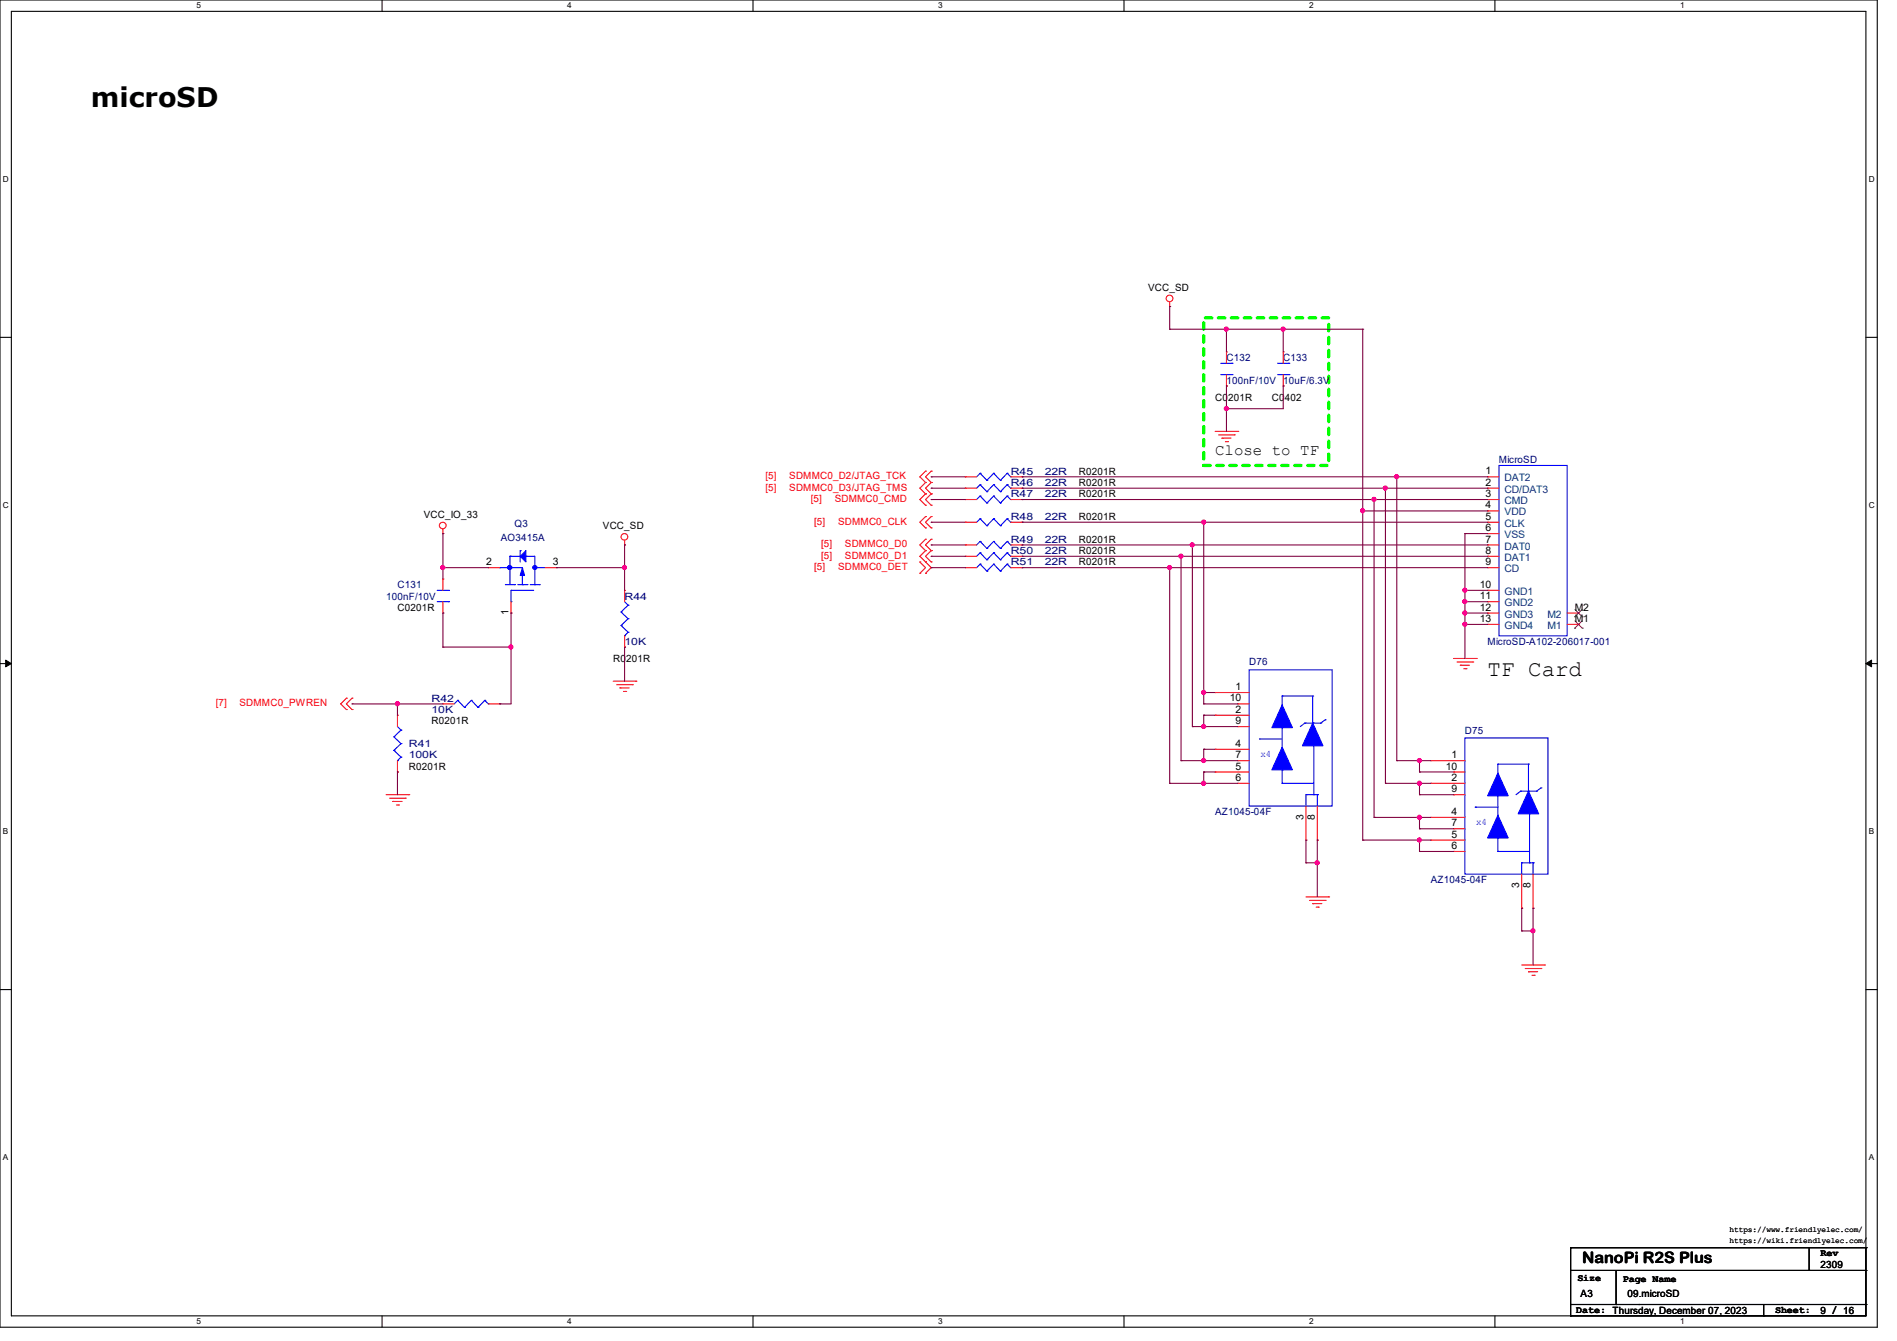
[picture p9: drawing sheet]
<svg xmlns="http://www.w3.org/2000/svg" width="297mm" height="210mm" viewBox="0 0 297 210" stroke-linecap="round" stroke-linejoin="round" font-family="sans-serif">
<path d="M0 0h293.9v207.9h-293.9zM1.8 1.8h290.3v204.3h-290.3z" fill="none" stroke="#000" stroke-width=".17"/>
<g fill="#fff">
<path d="M30.8 .2h.7v1.4h-.7z"/>
<path d="M30.8 206.2h.7v1.4h-.7z"/>
</g>
<path d="M59.8 0v1.8M59.8 206.1v1.8" fill="none" stroke="#000" stroke-width=".17"/>
<g fill="#fff">
<path d="M88.8 .2h.7v1.4h-.7z"/>
<path d="M88.8 206.2h.7v1.4h-.7z"/>
</g>
<path d="M117.9 0v1.8M117.9 206.1v1.8" fill="none" stroke="#000" stroke-width=".17"/>
<g fill="#fff">
<path d="M146.9 .2h.7v1.4h-.7z"/>
<path d="M146.9 206.2h.7v1.4h-.7z"/>
</g>
<path d="M176 0v1.8M176 206.1v1.8" fill="none" stroke="#000" stroke-width=".17"/>
<g fill="#fff">
<path d="M205 .2h.7v1.4h-.7z"/>
<path d="M205 206.2h.7v1.4h-.7z"/>
</g>
<path d="M234.1 0v1.8M234.1 206.1v1.8" fill="none" stroke="#000" stroke-width=".17"/>
<g fill="#fff">
<path d="M263.1 .2h.6v1.4h-.6z"/>
<path d="M263.1 206.2h.6v1.4h-.6z"/>
<path d="M.5 27.3h.9v1.4h-.9z"/>
<path d="M292.6 27.3h.9v1.4h-.9z"/>
<path d="M.5 78.4h.9v1.4h-.9z"/>
<path d="M292.6 78.4h.9v1.4h-.9z"/>
</g>
<path d="M0 52.8h1.8M292.1 52.8h1.8" fill="none" stroke="#000" stroke-width=".17"/>
<g fill="#fff">
<path d="M.5 129.5h.8v1.4h-.8z"/>
<path d="M292.6 129.5h.8v1.4h-.8z"/>
</g>
<path d="M0 103.9h1.8M292.1 103.9h1.8" fill="none" stroke="#000" stroke-width=".17"/>
<path d="M.9 103.4l.9 .5-.9 .5zM292.1 103.9l.9-.5v1z" fill="#000" stroke="#000" stroke-width=".16"/>
<g fill="#fff">
<path d="M.5 180.5h.8v1.4h-.8z"/>
<path d="M292.6 180.5h.8v1.4h-.8z"/>
</g>
<g fill="none" stroke="#000" stroke-width=".17">
<path d="M0 155h1.8M292.1 155h1.8M245.9 195.4h.1M245.9 199h46.2M245.9 195.4v10.7M245.9 195.4h46.2M253 199v5.3M283.3 199h.1M283.3 195.4v3.6M292.1 199h.1M292.1 195.4h.1M292.1 195.4v10.7h-46.2"/>
<path d="M245.9 206.1h.1M245.9 204.3h46.2M253 204.3h.1M256.6 204.3h.1M276.1 206.1h.1M276.1 204.3v1.8M292.1 204.3h.1"/>
</g>
<path d="M188.5 49.8h19.5v23.1h-19.5z" fill="none" stroke="#01ff00" stroke-width=".51" stroke-dasharray="1 1"/>
<g fill="none" stroke="#f00" stroke-width=".17">
<path d="M183.1 48h.1M183.1 47.3v.7M192 55.1h.1M192 55.1v1.8M192 58.7v1.8M200.9 55.1h.1M200.9 55.1v1.8M200.9 58.7v1.8M144.9 79.1h.1M144.9 77.3h.1M144.9 75.6h.1M144.9 73.8h.1"/>
<path d="M144.9 77.3l-.9 .9 .9 .9M144.9 73.8l-.9 .9 .9 .9M144.9 75.6l-.9 .9 .9 .8M145.8 79.1h.1M145.8 77.3h.1M145.8 75.6h.1M145.8 73.8h.1M145.8 77.3l-.9 .9 .9 .9M145.8 73.8l-.9 .9 .9 .9M145.8 75.6l-.9 .9 .9 .8M151.1 78.2h.1M151.1 74.7h.1"/>
<path d="M151.1 76.5h.1M151.1 78.2h1.8M151.1 74.7h1.8M151.1 76.5h1.8M158.2 78.2h1.8M158.2 74.7h1.8M158.2 76.5h1.8M160 78.2h.1M160 74.7h.1M160 76.5h.1M190.2 67.6h3.6M190.8 68.1h2.5"/>
<path d="M191.3 68.6h.1M191.3 68.6h1.4M191.9 69.2h.3M192 60.5h.1M192.2 69.2h.1M193.3 68.1h.1M193.8 67.6h.1M200.9 60.5h.1M232.9 74.7h.1M232.9 76.5h.1M232.9 78.2h.1M232.9 78.2h1.8"/>
<path d="M232.9 74.7h1.8M232.9 76.5h1.8M69.3 83.6h.1M69.3 96h.1M69.3 90.7h.1M69.3 82.8v.8M69.3 90.7v1.8M69.3 94.2v1.8M76.5 88.9h.1M76.5 88.9h1.7M80 96h.1M80 94.2v1.8"/>
<path d="M85.3 88.9h1.8M87.1 88.9h.1M97.8 85.3h.1M97.8 92.5h.1M97.8 84.6v.7M97.8 92.5v1.7M97.8 99.6v1.7M144 89.8h.1M144 88h.1M144 88l.9 .9-.9 .9M144.9 82.7h.1M144.9 80.9h.1"/>
<path d="M144.9 88h.1M144.9 89.8h.1M144.9 86.2h.1M144.9 84.5h.1M144.9 80.9l-.9 .9 .9 .9M144.9 86.2l-.9 .9 1.8 1.8-.9 .9M144.9 84.5l-.9 .8 .9 .9M145.8 82.7h.1M145.8 80.9h.1M145.8 88h.1M145.8 86.2h.1M145.8 84.5h.1"/>
<path d="M145.8 80.9l-.9 .9 .9 .9M145.8 86.2l-.9 .9 .9 .9M145.8 84.5l-.9 .8 .9 .9M151.1 88.9h.1M151.1 81.8h.1M151.1 85.3h.1M151.1 87.1h.1M151.1 88.9h1.8M151.1 81.8h1.8M151.1 85.3h1.8M151.1 87.1h1.8M158.2 88.9h1.8"/>
<path d="M158.2 81.8h1.8M158.2 85.3h1.8M158.2 87.1h1.8M160 88.9h.1M160 81.8h.1M160 85.3h.1M160 87.1h.1M232.9 80h.1M232.9 81.8h.1M232.9 83.6h.1M232.9 85.3h.1M232.9 87.1h.1"/>
<path d="M232.9 88.9h.1M232.9 92.5h.1M232.9 94.2h.1M232.9 96h.1M232.9 97.8h.1M232.9 88.9h1.8M232.9 81.8h1.8M232.9 85.3h1.8M232.9 87.1h1.8M232.9 80h1.8M232.9 83.6h1.8M232.9 92.5h1.8"/>
<path d="M232.9 94.2h1.8M232.9 96h1.8M232.9 97.8h1.8M245.4 96h1.7M245.4 97.8h1.7M247.1 97.8h.1M247.1 96h.1M54.2 111.1h.1M54.2 109.3h.1M54.2 109.3l-.9 .9 .9 .9M55.1 111.1h.1M55.1 109.3h.1"/>
<path d="M55.1 109.3l-.9 .9 .9 .9M62.2 112h.1M62.2 112v1.8M62.2 119.1v1.8M69.3 110.2h.1M69.3 110.2h1.8M76.5 110.2h1.7M78.2 110.2h.1M96 106.7h3.6M96.6 107.2h2.4M97.1 107.7h.1M97.1 107.7h1.4"/>
<path d="M97.6 108.3h.4M97.8 101.3h.1M98 108.3h.1M99 107.2h.1M99.6 106.7h.1M190.2 108.5h.1M190.2 112h.1M190.2 117.3h.1M190.2 108.5h5.4M190.2 112h5.4M190.2 117.3h5.4M193.8 119.1h.1"/>
<path d="M193.8 113.8h.1M193.8 110.2h.1M193.8 110.2h1.8M193.8 119.1h1.8M193.8 113.8h1.8M224 119.1h.1M224 119.1h5.4M227.6 103.1h3.5M228.1 103.7h2.5M228.6 104.2h.1M228.6 104.2h1.5M229.2 104.7h.3"/>
<path d="M229.5 104.7h.1M230.6 103.7h.1M231.1 103.1h.1M60.5 124.5h3.5M61 125h2.5M61.5 125.5h.1M61.5 125.5h1.4M62.1 126.1h.3M62.2 120.9h.1M62.4 126.1h.1M63.5 125h.1M64 124.5h.1"/>
<path d="M190.2 120.9h.1M190.2 120.9h5.4M193.8 122.7h.1M193.8 122.7h1.8M204.5 131.6h.1M204.5 126.2v5.4M206.2 131.6h.1M206.2 126.2v5.4M224 122.7h.1M224 128h.1M224 131.6h.1M224 122.7h5.4"/>
<path d="M224 128h5.4M224 131.6h5.4M227.6 133.4h.1M227.6 129.8h.1M227.6 124.5h.1M227.6 120.9h.1M227.6 124.5h1.8M227.6 120.9h1.8M227.6 133.4h1.8M227.6 129.8h1.8M238.3 136.9v5.3M240 136.9v5.3"/>
<path d="M204.5 140.5h3.5M205 141h2.5M205.5 141.5h.1M205.5 141.5h1.5M206.1 142.1h.3M206.4 142.1h.1M207.5 141h.1M208 140.5h.1M238.3 142.2h.1M238.3 151.1h3.5M238.8 151.7h2.5M239.3 152.2h.1"/>
<path d="M239.3 152.2h1.4M239.9 152.7h.3M240 142.2h.1M240.2 152.7h.1M241.3 151.7h.1M241.8 151.1h.1"/>
<circle cx="183.1" cy="46.7" r=".52"/>
<circle cx="69.3" cy="82.3" r=".52"/>
<circle cx="97.8" cy="84.1" r=".52"/>
</g>
<g fill="none" stroke="#00f" stroke-width=".17">
<path d="M191.1 58.7h1.8M191.1 56.9h1.8M192.9 58.7h.1M192.9 56.9h.1M200 58.7h1.8M200 56.9h1.8M201.8 58.7h.1M201.8 56.9h.1M153.5 77.7h.1M153.5 74.1h.1M153.5 75.9h.1M153.5 77.7l-.6 .5"/>
<path d="M153.5 77.7l1 1.1M153.5 74.1l-.6 .6M153.5 74.1l1 1.1M153.5 75.9l-.6 .6M153.5 75.9l1 1.1M154.5 78.8h.1M154.5 75.2h.1M154.5 77h.1M155.6 77.7h.1M155.6 74.1h.1M155.6 75.9h.1M155.6 77.7l-1.1 1.1"/>
<path d="M155.6 77.7l1 1.1M155.6 74.1l-1.1 1.1M155.6 74.1l1 1.1M155.6 75.9l-1.1 1.1M155.6 75.9l1 1.1M156.6 78.8h.1M156.6 75.2h.1M156.6 77h.1M157.7 77.7h.1M157.7 74.1h.1M157.7 75.9h.1M157.7 77.7l-1.1 1.1"/>
<path d="M157.7 77.7l.5 .5M157.7 74.1l-1.1 1.1M157.7 74.1l.5 .6M157.7 75.9l-1.1 1.1M157.7 75.9l.5 .6M158.2 78.2h.1M158.2 74.7h.1M158.2 76.5h.1M234.7 72.9h10.7v26.7h-10.7zM68.5 94.2h1.7M68.5 92.5h1.7M70.2 94.2h.1"/>
<path d="M70.2 92.5h.1M78.2 88.9h.1M78.2 88.9h3.6M79.1 91.6h1.5M79.8 87.1h.1M79.8 87.1v4.5M79.8 87.1h1.6M80 92.5h.1M80 94.2h.1M80 92.5h3.6M80 92.5v1.7M80.6 91.6h.1"/>
<path d="M81.1 91.6h1.4M81.4 86.2h.1M81.4 86.2v1.8M81.8 91.6h.1M81.8 89.8v1.8M82.3 87.1h.1M82.3 87.1h1.4v4.5M82.5 91.6h.1M83 91.6h1.5M83.7 91.6h.1M83.7 88.9h.1M83.7 88.9h1.6"/>
<path d="M84.5 91.6h.1M97.2 95.8h.1M97.2 98h.1M97.2 95.8l1.1 1.1M97.2 98l1.1 1M97.8 99.6h.1M97.8 94.2l.5 .6M98.3 94.8h.1M98.3 96.9h.1M98.3 99h.1M98.3 94.8l-1.1 1M98.3 96.9l-1.1 1.1"/>
<path d="M98.3 99l-.5 .6M153.5 88.3h.1M153.5 81.2h.1M153.5 84.8h.1M153.5 86.6h.1M153.5 88.3l-.6 .6M153.5 88.3l1 1.2M153.5 81.2l-.6 .6M153.5 81.2l1 1.1M153.5 84.8l-.6 .5M153.5 84.8l1 1.1M153.5 86.6l-.6 .5"/>
<path d="M153.5 86.6l1 1.1M154.5 89.5h.1M154.5 82.3h.1M154.5 85.9h.1M154.5 87.7h.1M155.6 88.3h.1M155.6 81.2h.1M155.6 84.8h.1M155.6 86.6h.1M155.6 88.3l-1.1 1.2M155.6 88.3l1 1.2M155.6 81.2l-1.1 1.1"/>
<path d="M155.6 81.2l1 1.1M155.6 84.8l-1.1 1.1M155.6 84.8l1 1.1M155.6 86.6l-1.1 1.1M155.6 86.6l1 1.1M156.6 89.5h.1M156.6 82.3h.1M156.6 85.9h.1M156.6 87.7h.1M157.7 88.3h.1M157.7 81.2h.1M157.7 84.8h.1"/>
<path d="M157.7 86.6h.1M157.7 88.3l-1.1 1.2M157.7 88.3l.5 .6M157.7 81.2l-1.1 1.1M157.7 81.2l.5 .6M157.7 84.8l-1.1 1.1M157.7 84.8l.5 .5M157.7 86.6l-1.1 1.1M157.7 86.6l.5 .5M158.2 88.9h.1M158.2 81.8h.1M158.2 85.3h.1"/>
<path d="M158.2 87.1h.1M61.7 115.4h.1M61.7 117.5h.1M61.7 115.4l1.1 1.1M61.7 117.5l1.1 1.1M62.2 119.1h.1M62.2 113.8l.6 .5M62.8 114.3h.1M62.8 116.5h.1M62.8 118.6h.1M62.8 114.3l-1.1 1.1M62.8 116.5l-1.1 1"/>
<path d="M62.8 118.6l-.6 .5M71.7 109.7h.1M71.7 109.7l-.6 .5M71.7 109.7l1 1.1M72.7 110.8h.1M73.8 109.7h.1M73.8 109.7l-1.1 1.1M73.8 109.7l1 1.1M74.8 110.8h.1M75.9 109.7h.1M75.9 109.7l-1.1 1.1M75.9 109.7l.6 .5"/>
<path d="M76.5 110.2h.1M195.6 104.9h13v21.3h-13zM197.2 115.7h.1M197.2 115.7h3.5M200.7 114h.1M200.7 109h.1M200.7 109v1.4M200.7 114v3.2M200.7 109h4.8M204.3 113.2h.1M204.3 113.2h2.5M204.3 113.2l-.7 .6"/>
<path d="M205.5 109h.1M205.5 113.2h.1M205.5 109v4.2M205.7 116.8v7.7M206.8 113.2h.1M207.5 112.7h.1M207.5 112.7l-.7 .5M229.4 115.6h13v21.3h-13zM234.5 119.7h.1M234.5 119.7v1.4M234.5 119.7h4.8M239.3 119.7h.1"/>
<path d="M239.3 119.7v4.2M200.7 122.7h.1M200.7 120.6h.1M200.7 120.6v2.1M200.7 122.7h5M204.5 124.5h.1M204.5 124.5v1.7M204.5 124.5h1.7M205.7 124.5h.1M206.2 124.5h.1M206.2 124.5v1.7M231 126.4h.1"/>
<path d="M231 126.4h3.5M234.5 124.6h.1M234.5 133.4h.1M234.5 131.2h.1M234.5 124.6v3.2M234.5 131.2v2.2M234.5 133.4h5M238.1 123.9h.1M238.1 123.9h2.5M238.1 123.9l-.7 .6M238.3 135.1h.1M238.3 135.1v1.8"/>
<path d="M238.3 135.1h1.7M239.3 123.9h.1M239.5 135.1h.1M239.5 127.5v7.6M240 135.1h.1M240 135.1v1.8M240.6 123.9h.1M241.3 123.4h.1M241.3 123.4l-.7 .5"/>
</g>
<g fill="#00f" stroke="#00f" stroke-width=".17">
<path d="M81.4 87.1l.9-.9v1.8z"/>
<path d="M81.8 88.9l.3 1.2h-.7z"/>
<path d="M205.5 113.2l1.6 3.6h-3.2z" fill-rule="evenodd"/>
<path d="M200.7 110.4l1.7 3.6h-3.3z" fill-rule="evenodd"/>
<path d="M200.7 117l1.7 3.6h-3.3z" fill-rule="evenodd"/>
<path d="M239.3 123.9l1.6 3.6h-3.2z" fill-rule="evenodd"/>
<path d="M234.5 121.1l1.6 3.5h-3.2z" fill-rule="evenodd"/>
<path d="M234.5 127.7l1.6 3.5h-3.2z" fill-rule="evenodd"/>
<circle cx="83.7" cy="88.9" r=".33"/>
<circle cx="79.8" cy="88.9" r=".33"/>
</g>
<path d="M246.5 98.4h.1M246.5 96.6h.1M246.6 97.2l1.1 1.2M246.6 95.5l1.1 1.1M247.7 97.2l-1.2 1.2M247.7 95.5l-1.2 1.1M247.7 98.4h.1M247.7 96.6h.1" fill="none" stroke="#7f3f00" stroke-width=".16"/>
<g fill="none" stroke="#7f003f" stroke-width=".17">
<path d="M183.1 51.6h.1M183.1 48h.1M183.1 48v3.6M183.1 51.6h30.3M192 51.6h.1M192 51.6v3.5M200.9 51.6h.1M200.9 51.6v3.5M213.4 51.6h.1M213.4 51.6v80M145.8 78.2h.1M145.8 76.5h.1"/>
<path d="M145.8 74.7h.1M145.8 78.2h5.3M145.8 74.7h5.3M145.8 76.5h5.3M160 78.2h.1M160 74.7h.1M160 76.5h.1M160 78.2h72.9M160 74.7h72.9M160 76.5h72.9M192 64h.1M192 60.5h.1"/>
<path d="M192 60.5v7.1M200.9 60.5h.1M200.9 60.5v3.5h-8.9M215.1 78.2h.1M215.1 78.2v49.8M216.9 76.5h.1M216.9 76.5v46.2M218.7 74.7h.1M218.7 74.7v44.4M69.3 83.6h.1M69.3 88.9h.1M69.3 96h.1"/>
<path d="M69.3 83.6v7.1M69.3 96v5.3M69.3 88.9h7.2M80 96h.1M80 96v14.2h-1.8M87.1 88.9h.1M87.1 88.9h10.7M97.8 85.3h.1M97.8 88.9h.1M97.8 85.3v7.2M145.8 85.3h.1M145.8 87.1h.1"/>
<path d="M145.8 88.9h.1M145.8 81.8h.1M145.8 88.9h5.3M145.8 81.8h5.3M145.8 85.3h5.3M145.8 87.1h5.3M160 81.8h.1M160 85.3h.1M160 88.9h.1M160 87.1h.1M160 88.9h72.9M160 81.8h72.9"/>
<path d="M160 85.3h72.9M160 87.1h72.9M183.1 88.9h.1M183.1 88.9v33.8M184.9 87.1h.1M184.9 87.1v32M186.7 85.3h.1M186.7 85.3v28.5M188.5 81.8h.1M188.5 81.8v28.4M213.4 80h.1M213.4 80h19.5"/>
<path d="M229.4 83.6h.1M229.4 97.8h.1M229.4 92.5h.1M229.4 94.2h.1M229.4 96h.1M229.4 83.6v19.5M229.4 83.6h3.5M229.4 92.5h3.5M229.4 94.2h3.5M229.4 96h3.5M229.4 97.8h3.5M55.1 110.2h.1"/>
<path d="M55.1 110.2h14.2M62.2 110.2h.1M62.2 110.2v1.8M69.3 101.3h.1M69.3 101.3h10.7M78.2 110.2h.1M80 101.3h.1M97.8 101.3h.1M97.8 101.3v5.4M184.9 119.1h.1M184.9 119.1h8.9M186.7 113.8h.1"/>
<path d="M186.7 113.8h7.1M188.5 108.5h.1M188.5 110.2h.1M188.5 113.8h.1M188.5 112h.1M188.5 119.1h.1M188.5 117.3h.1M188.5 110.2h5.3M188.5 112v1.8M188.5 117.3v1.8M188.5 108.5h1.7M188.5 112h1.7"/>
<path d="M188.5 117.3h1.7M218.7 119.1h.1M218.7 119.1h5.3M222.3 119.1h.1M222.3 119.1v1.8M62.2 120.9h.1M62.2 120.9v3.6M183.1 122.7h.1M183.1 122.7h10.7M188.5 122.7h.1M188.5 120.9h.1M188.5 120.9h1.7"/>
<path d="M188.5 120.9v1.8M204.5 135.1h.1M204.5 131.6h.1M204.5 135.1h1.7M204.5 131.6v3.5M206.2 131.6h.1M206.2 135.1h.1M206.2 131.6v8.9M213.4 131.6h.1M213.4 131.6h10.6M215.1 128h.1M215.1 128h8.9"/>
<path d="M216.9 122.7h.1M216.9 122.7h7.1M222.3 120.9h.1M222.3 124.5h.1M222.3 122.7h.1M222.3 129.8h.1M222.3 128h.1M222.3 133.4h.1M222.3 131.6h.1M222.3 120.9h5.3M222.3 122.7v1.8M222.3 128v1.8"/>
<path d="M222.3 131.6v1.8M222.3 124.5h5.3M222.3 129.8h5.3M222.3 133.4h5.3M238.3 145.8h.1M238.3 142.2h.1M238.3 145.8h1.7M238.3 142.2v3.6M240 142.2h.1M240 145.8h.1M240 142.2v8.9"/>
</g>
<g fill="#f0f" stroke="#f0f" stroke-width=".17">
<circle cx="69.3" cy="88.9" r=".32"/>
<circle cx="62.2" cy="110.2" r=".32"/>
<circle cx="229.3" cy="97.8" r=".32"/>
<circle cx="229.3" cy="96" r=".32"/>
<circle cx="229.3" cy="94.2" r=".32"/>
<circle cx="229.3" cy="92.4" r=".32"/>
<circle cx="240" cy="145.8" r=".32"/>
<circle cx="222.2" cy="119.1" r=".32"/>
<circle cx="218.7" cy="74.7" r=".32"/>
<circle cx="222.2" cy="122.7" r=".32"/>
<circle cx="216.9" cy="76.4" r=".32"/>
<circle cx="222.2" cy="128" r=".32"/>
<circle cx="215.1" cy="78.2" r=".32"/>
<circle cx="222.2" cy="131.6" r=".32"/>
<circle cx="213.3" cy="80" r=".32"/>
<circle cx="206.2" cy="135.1" r=".32"/>
<circle cx="188.4" cy="108.4" r=".32"/>
<circle cx="188.4" cy="81.8" r=".32"/>
<circle cx="186.7" cy="85.3" r=".32"/>
<circle cx="188.4" cy="113.8" r=".32"/>
<circle cx="188.4" cy="119.1" r=".32"/>
<circle cx="184.9" cy="87.1" r=".32"/>
<circle cx="188.4" cy="122.7" r=".32"/>
<circle cx="183.1" cy="88.9" r=".32"/>
<circle cx="80" cy="101.3" r=".32"/>
<circle cx="192" cy="51.5" r=".32"/>
<circle cx="200.9" cy="51.5" r=".32"/>
<circle cx="192" cy="64" r=".32"/>
<circle cx="97.8" cy="88.9" r=".32"/>
</g>
<text font-size="4.2" x="14.2" y="16.7">microSD</text>
<text font-size="3.5" x="232.9" y="105.9">TF Card</text>
<g font-size="2.5">
<text x="190.2" y="71.3">Close to TF</text>
<text x="247.7" y="197.7">NanoPi R2S Plus</text>
</g>
<g font-size="1.6">
<text x="179.7" y="45.5">VCC_SD</text>
<text x="190.2" y="62.8">C0201R</text>
<text x="199.1" y="62.8">C0402</text>
<text x="168.9" y="77.9">R0201R</text>
<text x="168.9" y="74.3">R0201R</text>
<text x="168.9" y="76.1">R0201R</text>
<text x="232.6" y="74.3">1</text>
<text x="232.6" y="76.1">2</text>
<text x="232.6" y="77.9">3</text>
<text x="66.3" y="81.1">VCC_IO_33</text>
<text x="94.4" y="82.9">VCC_SD</text>
<text x="168.9" y="81.4">R0201R</text>
<text x="232.6" y="79.6">4</text>
<text x="232.6" y="81.4">5</text>
<text x="232.6" y="83.2">6</text>
<text x="76.1" y="88.5">2</text>
<text x="86.6" y="88.5">3</text>
<text x="168.9" y="88.6">R0201R</text>
<text x="168.9" y="85">R0201R</text>
<text x="168.9" y="86.8">R0201R</text>
<text x="232.6" y="85">7</text>
<text x="232.6" y="86.7">8</text>
<text x="232.6" y="88.5">9</text>
<text x="62.2" y="95.7">C0201R</text>
<text x="231.7" y="92.1">10</text>
<text x="231.7" y="93.9">11</text>
<text x="231.7" y="95.6">12</text>
<text x="246.6" y="95.6">M2</text>
<text x="79.6" y="96.3" transform="rotate(-90 79.6 96.3)">1</text>
<text x="231.7" y="97.4">13</text>
<text x="246.6" y="97.4">M1</text>
<text x="96" y="103.7">R0201R</text>
<text x="67.6" y="113.5">R0201R</text>
<text x="192.6" y="109.9">10</text>
<text x="193.5" y="108.1">1</text>
<text x="193.5" y="111.6">2</text>
<text x="193.5" y="113.4">9</text>
<text x="193.5" y="117">4</text>
<text x="193.5" y="118.7">7</text>
<text x="227.2" y="118.7">1</text>
<text x="64" y="120.6">R0201R</text>
<text x="193.5" y="120.5">5</text>
<text x="193.5" y="122.3">6</text>
<text x="226.4" y="120.5">10</text>
<text x="227.2" y="122.3">2</text>
<text x="227.2" y="124.1">9</text>
<text x="204.1" y="128.4" transform="rotate(-90 204.1 128.4)">3</text>
<text x="205.9" y="128.4" transform="rotate(-90 205.9 128.4)">8</text>
<text x="227.2" y="127.6">4</text>
<text x="227.2" y="131.2">5</text>
<text x="227.2" y="129.4">7</text>
<text x="227.2" y="133">6</text>
<text x="237.9" y="139" transform="rotate(-90 237.9 139)">3</text>
<text x="239.7" y="139" transform="rotate(-90 239.7 139)">8</text>
<text x="285" y="196.7">Rev</text>
<text x="247" y="200.6">Size</text>
<text x="247.5" y="203.1">A3</text>
<text x="254.1" y="200.7">Page Name</text>
<text x="254.8" y="203.1">09.microSD</text>
<text x="285" y="198.6">2309</text>
<text x="246.8" y="205.6">Date: Thursday, December 07, 2023</text>
<text x="277.9" y="205.6">Sheet:</text>
<text x="285" y="205.7">9 / 16</text>
</g>
<g font-size="1.6" fill="#00007f">
<text x="192" y="56.6">C132</text>
<text x="200.9" y="56.6">C133</text>
<text x="192" y="60.1">100nF/10V</text>
<text x="200.9" y="60.1">10uF/6.3V</text>
<text x="158.2" y="77.9">R47</text>
<text x="158.2" y="74.3">R45</text>
<text x="158.2" y="76.1">R46</text>
<text x="163.6" y="77.9">22R</text>
<text x="163.6" y="74.3">22R</text>
<text x="163.6" y="76.1">22R</text>
<text x="234.7" y="72.6">MicroSD</text>
<text x="80.6" y="82.5">Q3</text>
<text x="158.2" y="81.4">R48</text>
<text x="163.6" y="81.4">22R</text>
<text x="78.4" y="84.7">AO3415A</text>
<text x="158.2" y="88.6">R51</text>
<text x="158.2" y="85">R49</text>
<text x="158.2" y="86.8">R50</text>
<text x="163.6" y="88.6">22R</text>
<text x="163.6" y="85">22R</text>
<text x="163.6" y="86.8">22R</text>
<text x="60.5" y="93.9">100nF/10V</text>
<text x="62.2" y="92.1">C131</text>
<text x="97.8" y="93.9">R44</text>
<text x="97.8" y="101">10K</text>
<text x="232.9" y="101">MicroSD-A102-206017-001</text>
<text x="195.6" y="104.2">D76</text>
<text x="67.6" y="109.9">R42</text>
<text x="67.6" y="111.7">10K</text>
<text x="64" y="117">R41</text>
<text x="64" y="118.8">100K</text>
<text x="229.4" y="114.9">D75</text>
<text x="190.2" y="127.7">AZ1045-04F</text>
<text x="224" y="138.3">AZ1045-04F</text>
</g>
<g font-size="1.6" fill="#f00">
<text x="119.8" y="75.1">[5]</text>
<text x="119.8" y="76.8">[5]</text>
<text x="123.6" y="75.1">SDMMC0_D2/JTAG_TCK</text>
<text x="123.6" y="76.8">SDMMC0_D3/JTAG_TMS</text>
<text x="127" y="78.6">[5]</text>
<text x="127.5" y="82.2">[5]</text>
<text x="130.7" y="78.6">SDMMC0_CMD</text>
<text x="131.2" y="82.2">SDMMC0_CLK</text>
<text x="127.5" y="89.3">[5]</text>
<text x="128.6" y="87.5">[5]</text>
<text x="128.6" y="85.7">[5]</text>
<text x="131.2" y="89.3">SDMMC0_DET</text>
<text x="132.3" y="87.5">SDMMC0_D1</text>
<text x="132.3" y="85.7">SDMMC0_D0</text>
<text x="33.8" y="110.6">[7]</text>
<text x="37.5" y="110.6">SDMMC0_PWREN</text>
</g>
<g font-size="1.6" fill="#003f7f">
<text x="235.6" y="75.4">DAT2</text>
<text x="235.6" y="77.2">CD/DAT3</text>
<text x="235.6" y="79">CMD</text>
<text x="235.6" y="80.7">VDD</text>
<text x="235.6" y="82.5">CLK</text>
<text x="235.6" y="84.3">VSS</text>
<text x="235.6" y="86.1">DAT0</text>
<text x="235.6" y="87.8">DAT1</text>
<text x="235.6" y="89.6">CD</text>
<text x="235.6" y="93.2">GND1</text>
<text x="235.6" y="95">GND2</text>
<text x="235.6" y="96.7">GND3</text>
<text x="235.6" y="98.5">GND4</text>
<text x="242.3" y="98.5">M1</text>
<text x="242.3" y="96.7">M2</text>
</g>
<g font-size="1.6" fill="#00f">
<text x="197.4" y="118.6">x4</text>
<text x="231.1" y="129.2">x4</text>
</g>
<g font-size="1.3">
<text x="30.8" y="1.3">5</text>
<text x="88.8" y="1.3">4</text>
<text x="146.9" y="1.3">3</text>
<text x="205" y="1.3">2</text>
<text x="263.1" y="1.3">1</text>
<text x=".5" y="28.4">D</text>
<text x="292.6" y="28.4">D</text>
<text x=".5" y="79.5">C</text>
<text x="292.6" y="79.5">C</text>
<text x=".5" y="130.6">B</text>
<text x="292.6" y="130.6">B</text>
<text x=".5" y="181.7">A</text>
<text x="292.6" y="181.7">A</text>
<text x="30.8" y="207.4">5</text>
<text x="88.8" y="207.4">4</text>
<text x="146.9" y="207.4">3</text>
<text x="205" y="207.4">2</text>
<text x="263.1" y="207.4">1</text>
</g>
<g font-size="1.2">
<text x="270.8" y="194.6">https://wiki.friendlyelec.com/</text>
<text x="270.8" y="192.9">https://www.friendlyelec.com/</text>
</g>
</svg>
